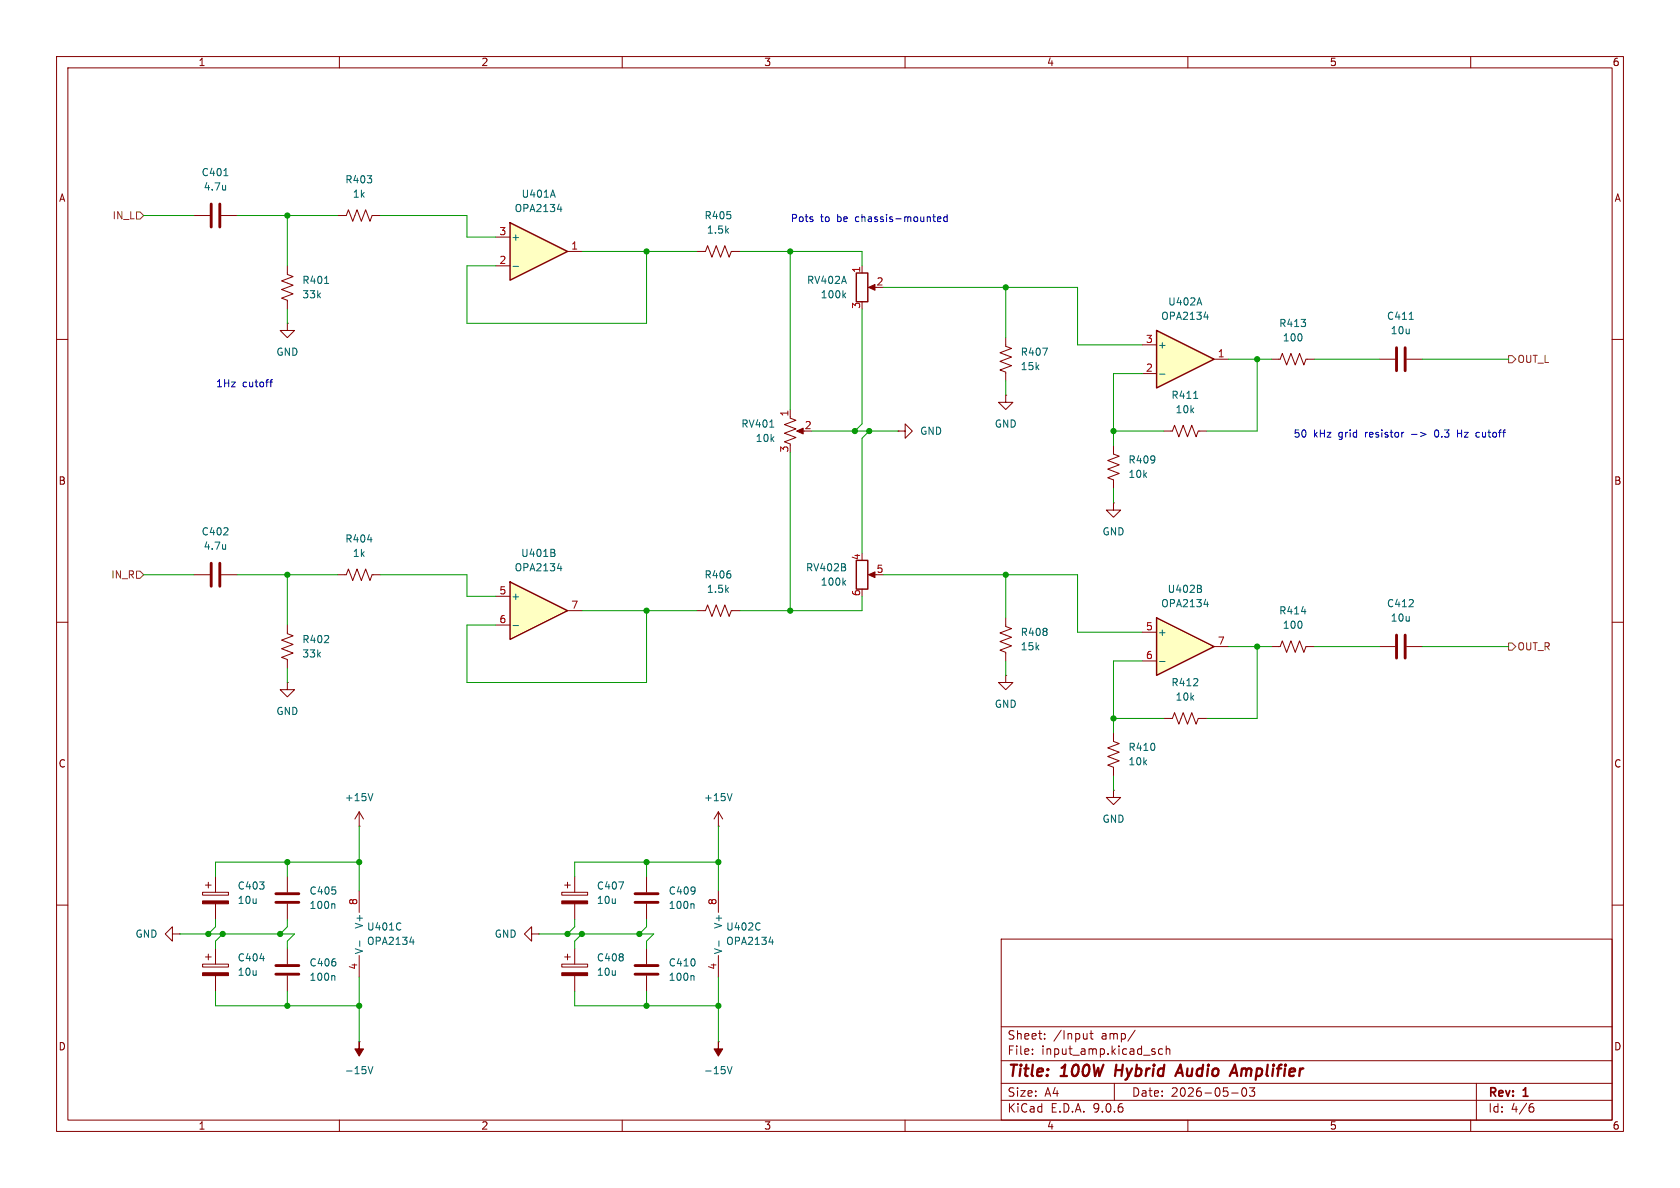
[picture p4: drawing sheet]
<svg xmlns="http://www.w3.org/2000/svg" width="297mm" height="210mm" viewBox="0 0 297 210" stroke-linecap="round" stroke-linejoin="round" font-family="sans-serif">
<g fill="none" stroke="#840000" stroke-width=".18">
<path d="M10 10h277v190h-277zM12 12h273v186h-273zM60 10v2M110 10v2M160 10v2M210 10v2M260 10v2M10 60h2M205.7 76.2h1.6l.3-1 .8 2 .8-2 .7 2 .8-2 .8 2 .3-1h1.6M243.8 63.5h2.8M248.7 63.5h2.8M285 60h2"/>
<path d="M196.8 88.9v1.3h1.3l-1.3 1.2-1.2-1.2h1.2M196.8 88.9h.1M10 110h2M285 110h2M63.5 157.5v3.8M10 160h2M63.5 168.9v3.8M177 166h108v32h-108zM285 160h2M60 198v2M110 198v2M160 198v2"/>
<path d="M177 194.5h108M177 191.5h108M177 187.5h108M177 181.5h108M182.5 186.3v.1M182.5 185.5v.1M184.7 183.6v.1M184.7 182.8v.1M192.2 182.7v1M192.2 183.6h-.1M192.7 182.7h.5M192.9 182.2v1.3l.3 .2"/>
<path d="M197 191.5v3M200.7 182.1l-1.3 2M205.5 185.5l-.4-.1-.3 .3v.4l.2 .2h.5M206.2 185.5l.2-.1 .3 .1 .1 .9M206.2 184.9v1.5M210 198v2M217.7 193.2h1.2M219.7 192.4a.81 .81 0 0 0 .3 1.4l.2-.1 .2-.5-.2-.8M221.8 192.3l-.5 .6 .4 .1v.7l-.2 .1h-.4l-.2-.1M260 198v2M261 191.5v6.5M270.6 195.7h.4l.2 .3-.1 .5-.5 .1"/>
<path d="M271 195.1l-.4 .1"/>
</g>
<path d="M197.4 188.2l-.3 2M207.8 190.2l.9-2 .4 2M208 189.6h1M218.3 188.2l.4 2" fill="none" stroke="#840000" stroke-width=".4"/>
<path d="M249.1 56.5h.8M211 70.4h.8M63.6 166.3v1M70.8 163.2l.1 .1M70.9 164.3h-.1M72.4 166.5h.8M73 166.1v.8" fill="none" stroke="#006464" stroke-width=".18"/>
<path d="M246.9 61.5v4M248.4 61.5v4" fill="none" stroke="#840000" stroke-width=".51"/>
<path d="M204.5 58.4l10.1 5.1-10.1 5.1z" fill="#ffffc2"/>
<path d="M204.5 58.4l10.1 5.1-10.1 5.1z" fill="none" stroke="#840000" stroke-width=".25"/>
<g fill="none" stroke="#840000" stroke-width=".18">
<path d="M196.8 78.7v1.6l1.1 .3-2.1 .8 2.1 .8-2.1 .7 2.1 .8-2.1 .8 1 .3v1.6M201.9 61h2.6M201.9 66h2.6M214.6 63.5h2.6M224.8 63.5h1.5l.4-1 .8 2 .7-2 .8 2 .7-2 .8 2 .4-1h1.5M34.3 101.6h2.8M39.1 101.6h2.8M50.8 110.5v1.5l1 .4-2 .8 2 .7-2 .8 2 .7-2 .8 1 .4v1.5M59.7 101.6h1.5l.4-1 .8 2 .7-2 .8 2 .7-2 .8 2 .4-1h1.5M224.8 114.3h1.5l.4-1 .8 2 .7-2 .8 2 .7-2 .8 2 .4-1h1.5M35.8 157.7h4.6v.5h-4.6zM36.3 156.5h1"/>
<path d="M36.8 156v1M38.1 154.9v2.8M38.1 159.8v2.8M50.8 154.9v2.8M50.8 159.8v2.8M35.8 170.4h4.6v.5h-4.6zM36.3 169.2h1M36.8 168.7v1M38.1 167.6v2.8M38.1 172.5v2.8M50.8 167.6v2.8M50.8 172.5v2.8"/>
<path d="M63.5 184.2h.1"/>
</g>
<path d="M212 52.6l.5 1.3M212.8 56h.8M213.5 55.6v.9M205 66.1h1M39.9 96.3v.8M39.9 97h-.1M65 95.4h.8M230.1 108.1h.8M59 159.8l.2 .1v.7M46 169.4h.7M59 172.5l.2 .1v.7M65.1 188.5l.4 1.3 .4-1.3" fill="none" stroke="#006464" stroke-width=".18"/>
<g fill="#840000" stroke="#840000" stroke-width=".18">
<path d="M35.8 159.3h4.6v.5h-4.6z"/>
<path d="M63.5 184.2v1.2h.8l-.8 1.3-.8-1.3h.8z"/>
<path d="M35.8 172h4.6v.5h-4.6z"/>
</g>
<path d="M37.3 99.6v4M38.9 99.6v4M48.8 159.5h4M48.8 158h4M48.8 172.2h4M48.8 170.7h4" fill="none" stroke="#840000" stroke-width=".51"/>
<path d="M90.2 102.9l10.1 5.1-10.1 5z" fill="#ffffc2"/>
<path d="M90.2 102.9l10.1 5.1-10.1 5z" fill="none" stroke="#840000" stroke-width=".25"/>
<path d="M50.8 57.2v1.2h1.3l-1.3 1.3-1.3-1.3h1.3M50.8 57.2h.1M87.6 105.4h2.6M87.6 110.5h2.6M100.3 108h2.6M205.7 127h1.6l.3-1 .8 2 .8-2 .7 2 .8-2 .8 2 .3-1h1.6M30.5 165.1v-1.3l-1.3 1.3 1.3 1.3v-1.3h1.2M31.7 165.1h.1M94 165.1v-1.3l-1.3 1.3 1.3 1.3v-1.3h1.2M95.2 165.1h.1" fill="none" stroke="#840000" stroke-width=".18"/>
<path d="M97.8 97.7l.3 .2v.3l-.2 .2M97.9 97.2l.2 .1-.2 .3M90.7 110.6h1M98.5 100.5h.8M99.2 100.1v.8" fill="none" stroke="#006464" stroke-width=".18"/>
<path d="M204.5 109.2l10.1 5.1-10.1 5.1z" fill="#ffffc2"/>
<path d="M204.5 109.2l10.1 5.1-10.1 5.1z" fill="none" stroke="#840000" stroke-width=".25"/>
<path d="M34.3 38.1h2.8M39.1 38.1h2.8M59.7 38.1h1.5l.4-1 .8 2 .7-2 .8 2 .7-2 .8 2 .4-1h1.5M177.8 119.4v1.3h1.3l-1.3 1.2-1.3-1.2h1.3M177.8 119.4h.1M177.8 109.2v1.5l1 .4-2 .8 2 .7-2 .8 2 .8-2 .7 1 .4v1.5M201.9 111.8h2.6M201.9 116.8h2.6M214.6 114.3h2.6M196.8 129.5v1.6l1.1 .3-2.1 .8 2.1 .8-2.1 .7 2.1 .8-2.1 .8 1 .3v1.6M196.8 139.7v1.3h1.3l-1.3 1.2-1.2-1.2h1.2M196.8 139.7h.1" fill="none" stroke="#840000" stroke-width=".18"/>
<path d="M39.6 31.1h.7M39.9 32.8v.8M39.9 33.5h-.1M205 116.9h1M212.1 104.1l.3 .2v.3l-.2 .1M212.2 103.5l.2 .2-.2 .3M212.8 106.8h.8M213.5 106.4v.9" fill="none" stroke="#006464" stroke-width=".18"/>
<path d="M37.3 36.1v4M38.9 36.1v4" fill="none" stroke="#840000" stroke-width=".51"/>
<path d="M90.2 39.4l10.1 5.1-10.1 5z" fill="#ffffc2"/>
<path d="M90.2 39.4l10.1 5.1-10.1 5zM151.4 48.3h2v5h-2zM151.4 99.1h2v5h-2z" fill="none" stroke="#840000" stroke-width=".25"/>
<g fill="none" stroke="#840000" stroke-width=".18">
<path d="M50.8 47v1.5l1 .4-2 .8 2 .7-2 .8 2 .7-2 .8 1 .4v1.5M87.6 41.9h2.6M87.6 47h2.6M100.3 44.5h2.6M123.2 44.5h1.5l.4-1.1 .8 2.1 .7-2.1 .8 2.1 .7-2.1 .8 2.1 .4-1h1.5M152.4 47v1.3M153.9 50.8h1M177.8 59.7v1.5l1 .4-2 .8 2 .7-2 .8 2 .7-2 .8 1 .4v1.5M139.7 73.9l1 .4-2 .8 2 .7-2 .8 2 .7-2 .8 1 .4v.2M139.7 72.4v1.3M141.2 76.2h1M158.7 76.2h1.3v-1.3l1.3 1.3-1.3 1.3v-1.3"/>
<path d="M158.7 76.2h.1M177.8 69.9v1.2h1.3l-1.3 1.3-1.3-1.3h1.3M177.8 69.9h.1M123.2 108h1.5l.4-1.1 .8 2.1 .7-2.1 .8 2.1 .7-2.1 .8 2.1 .4-1h1.5M153.9 101.6h1M243.8 114.3h2.8M248.7 114.3h2.8M50.8 120.7v1.2h1.3l-1.3 1.3-1.3-1.3h1.3M50.8 120.7h.1M63.5 146.1h.1M63.5 143.5l-.8 1.3M63.5 143.5l.8 1.3"/>
<path d="M63.5 143.5v2.6M99.3 157.7h4.6v.5h-4.6zM99.8 156.5h1M100.3 156v1M101.6 154.9v2.8M101.6 159.8v2.8M114.3 154.9v2.8M114.3 159.8v2.8M127 146.1h.1M127 143.5v2.6M127 157.5v3.8M127 143.5l-.8 1.3"/>
<path d="M127 143.5l.8 1.3M99.3 170.4h4.6v.5h-4.6zM99.8 169.2h1M100.3 168.7v1M101.6 167.6v2.8M101.6 172.5v2.8M114.3 167.6v2.8M114.3 172.5v2.8M127 168.9v3.8M127 184.2h.1"/>
</g>
<g fill="none" stroke="#006464" stroke-width=".18">
<path d="M97.7 33.6l.5 1.3M98.5 37h.8M99.2 36.6v.8M57.4 50.1h.7M90.7 47.1h1M149.1 52.2l.4 .4M149.5 51.8l-.5 .5M136.1 75.5h.7M184.3 61.5h.9l-.6 1.3M149.1 103l.4 .4M149.5 102.6l-.5 .5M65.9 140.3l-.4 1.2"/>
<path d="M109.4 155.9h.8l-.5 1.3M122.5 159.8l.2 .1v.7M129.4 140.3l-.4 1.2M122.5 172.5l.2 .1v.7M127.1 166.3v1M134.3 163.2l.1 .1M134.4 164.3h-.1M135.9 166.5h.8M136.5 166.1v.8M128.6 188.5l.4 1.3 .4-1.3"/>
</g>
<path d="M246.9 112.3v4M248.4 112.3v4M112.3 159.5h4M112.3 158h4M112.3 172.2h4M112.3 170.7h4" fill="none" stroke="#840000" stroke-width=".51"/>
<g fill="#840000" stroke="#840000" stroke-width=".18">
<path d="M99.3 172h4.6v.5h-4.6z"/>
<path d="M127 184.2v1.2h.8l-.8 1.3-.8-1.3h.8z"/>
<path d="M99.3 159.3h4.6v.5h-4.6z"/>
<path d="M153.5 101.6l1.2-.5v1z"/>
<path d="M153.5 50.8l1.2-.5v1z"/>
<path d="M140.8 76.2l1.2-.5v1z"/>
</g>
<path d="M24.1 37.5h.7l.6 .6-.6 .6h-.7zM266.7 62.9h.6l.7 .6-.7 .6h-.6zM24.1 101h.7l.6 .6-.6 .6h-.7zM266.7 113.7h.6l.7 .6-.7 .6h-.6z" fill="none" stroke="#725600" stroke-width=".18"/>
<g fill="none" stroke="#009600" stroke-width=".18">
<path d="M25.4 38.1h8.9M41.9 38.1h17.8M50.8 38.1v8.9M67.3 38.1h15.2v3.8h5.1M50.8 54.6v2.6M102.9 44.5h20.3M114.3 44.5v12.7h-31.8v-10.2h5.1M130.8 44.5h21.6v2.5M139.7 44.5v27.9M152.4 54.6v20.3l-1.3 1.3M156.2 50.8h34.3v10.2h11.4M177.8 50.8v8.9"/>
<path d="M143.5 76.2h15.2M153.7 76.2l-1.3 1.3v20.3M177.8 67.3v2.6M196.8 76.2h8.9M201.9 66h-5.1v12.7M217.2 63.5h7.6M222.2 63.5v12.7h-8.8M232.4 63.5h11.4M251.5 63.5h15.2M139.7 80v28M196.8 86.4v2.5M25.4 101.6h8.9"/>
<path d="M41.9 101.6h17.8M50.8 101.6v8.9M50.8 118.1v2.6M67.3 101.6h15.2v3.8h5.1M102.9 108h20.3M114.3 108v12.7h-31.8v-10.2h5.1M152.4 105.4v2.6h-21.6M156.2 101.6h34.3v10.2h11.4M177.8 101.6v7.6M177.8 116.8v2.6M201.9 116.8h-5.1v12.7M217.2 114.3h7.6"/>
<path d="M222.2 114.3v12.7h-8.8M232.4 114.3h11.4M251.5 114.3h15.2M196.8 127h8.9M196.8 137.2v2.5M50.8 152.4v2.5M63.5 152.4h-25.4v2.5M63.5 146.1v11.4M114.3 152.4v2.5M127 152.4h-25.4v2.5M127 146.1v11.4M31.7 165.1h20.4l-1.3 1.3v1.2"/>
<path d="M38.1 175.3v2.5h25.4M38.1 162.6v1.2l-1.3 1.3M39.4 165.1l-1.3 1.3v1.2M50.8 162.6v1.2l-1.3 1.3M50.8 175.3v2.5M63.5 172.7v11.5M95.2 165.1h20.4l-1.3 1.3v1.2M101.6 175.3v2.5h25.4M101.6 162.6v1.2l-1.3 1.3M102.9 165.1l-1.3 1.3v1.2M114.3 162.6v1.2l-1.3 1.3M114.3 175.3v2.5"/>
<path d="M127 172.7v11.5"/>
</g>
<path d="M165.7 38.7l.6-.1v-.2l-.4-.1-.2 .2 .1 .6h.5M167.4 38.4l-.3-.1-.3 .3 .2 .5h.4M167.4 37.9v1.3M47.7 67.5h.5M48.2 67.1l-.3 .2v1.1M248.2 76.4l-.3 .1M253.8 76.1l-.2 .4 .2 .7M257.7 76v1.3M257.7 76.6h.7M261.2 76.4l.3 .1M261.5 77.2l-.3 .1" fill="none" stroke="#0000c2" stroke-width=".18"/>
<g fill="#009600" stroke="#009600" stroke-width=".18">
<circle cx="139.7" cy="44.5" r=".46"/>
<circle cx="114.3" cy="44.5" r=".46"/>
<circle cx="151.1" cy="76.2" r=".46"/>
<circle cx="177.8" cy="50.8" r=".46"/>
<circle cx="139.7" cy="108" r=".46"/>
<circle cx="153.7" cy="76.2" r=".46"/>
<circle cx="63.5" cy="152.4" r=".46"/>
<circle cx="39.4" cy="165.1" r=".46"/>
<circle cx="36.8" cy="165.1" r=".46"/>
<circle cx="114.3" cy="108" r=".46"/>
<circle cx="50.8" cy="101.6" r=".46"/>
<circle cx="50.8" cy="177.8" r=".46"/>
<circle cx="50.8" cy="152.4" r=".46"/>
<circle cx="49.5" cy="165.1" r=".46"/>
<circle cx="63.5" cy="177.8" r=".46"/>
<circle cx="222.2" cy="114.3" r=".46"/>
<circle cx="196.8" cy="76.2" r=".46"/>
<circle cx="222.2" cy="63.5" r=".46"/>
<circle cx="114.3" cy="152.4" r=".46"/>
<circle cx="113" cy="165.1" r=".46"/>
<circle cx="100.3" cy="165.1" r=".46"/>
<circle cx="114.3" cy="177.8" r=".46"/>
<circle cx="127" cy="177.8" r=".46"/>
<circle cx="102.9" cy="165.1" r=".46"/>
<circle cx="127" cy="152.4" r=".46"/>
<circle cx="50.8" cy="38.1" r=".46"/>
<circle cx="177.8" cy="101.6" r=".46"/>
<circle cx="196.8" cy="127" r=".46"/>
</g>
<g font-size="2.8" fill="#840000">
<text x="178" y="190.9">Title:</text>
<text x="187.7" y="190.9">100W</text>
<text x="198" y="190.9">Hybrid</text>
<text x="209.7" y="190.9">Audio</text>
<text x="220.2" y="190.9">Amplifier</text>
</g>
<g font-size="2.1" fill="#840000">
<text x="178" y="184">Sheet:</text>
<text x="186.2" y="184">/Input</text>
<text x="194.7" y="184">amp/</text>
<text x="178" y="186.7">File:</text>
<text x="184.1" y="186.7">input_amp.kicad_sch</text>
<text x="178" y="196.9">KiCad</text>
<text x="178" y="194.1">Size:</text>
<text x="184.7" y="194.1">A4</text>
<text x="185.7" y="196.9">E.D.A.</text>
<text x="193.3" y="196.9">9.0.6</text>
<text x="200" y="194.1">Date:</text>
<text x="207" y="194.1">2026-05-03</text>
<text x="263" y="194.3">Rev:</text>
<text x="263" y="196.9">Id:</text>
<text x="267.1" y="196.9">4/6</text>
<text x="269.4" y="194.3">1</text>
</g>
<g font-size="1.8" fill="#840000">
<text x="35" y="11.9">1</text>
<text x="85" y="11.9">2</text>
<text x="135" y="11.9">3</text>
<text x="185" y="11.9">4</text>
<text x="235" y="11.9">5</text>
<text x="285" y="11.9">6</text>
<text x="10.3" y="35.9">A</text>
<text x="285.3" y="35.9">A</text>
<text x="10.3" y="85.9">B</text>
<text x="285.3" y="85.9">B</text>
<text x="10.3" y="135.9">C</text>
<text x="285.3" y="135.9">C</text>
<text x="10.3" y="185.9">D</text>
<text x="285.3" y="185.9">D</text>
<text x="35" y="199.9">1</text>
<text x="85" y="199.9">2</text>
<text x="135" y="199.9">3</text>
<text x="185" y="199.9">4</text>
<text x="235" y="199.9">5</text>
<text x="285" y="199.9">6</text>
</g>
<g font-size="1.8" fill="#006464">
<text x="35.5" y="31.3">C401</text>
<text x="35.9" y="33.9">4.7u</text>
<text x="60.9" y="32.6">R403</text>
<text x="62.3" y="35.2">1k</text>
<text x="92.1" y="35.2">U401A</text>
<text x="90.9" y="37.7">OPA2134</text>
<text x="124.4" y="39">R405</text>
<text x="124.9" y="41.5">1.5k</text>
<text x="90.3" y="42.8">+</text>
<text x="53.3" y="50.4">R401</text>
<text x="53.3" y="52.9">33k</text>
<text x="142.6" y="50.4">RV402A</text>
<text x="145" y="52.9">100k</text>
<text x="205.2" y="56.7">OPA2134</text>
<text x="206.4" y="54.2">U402A</text>
<text x="226" y="58">R413</text>
<text x="245.1" y="56.7">C411</text>
<text x="245.8" y="59.3">10u</text>
<text x="48.8" y="63.1">GND</text>
<text x="180.3" y="63.1">R407</text>
<text x="180.3" y="65.6">15k</text>
<text x="204.6" y="61.8">+</text>
<text x="226.7" y="60.6">100</text>
<text x="207" y="70.7">R411</text>
<text x="131" y="75.8">RV401</text>
<text x="162.6" y="77.1">GND</text>
<text x="175.8" y="75.8">GND</text>
<text x="207.7" y="73.3">10k</text>
<text x="133.5" y="78.3">10k</text>
<text x="199.4" y="82.1">R409</text>
<text x="199.4" y="84.7">10k</text>
<text x="35.5" y="94.8">C402</text>
<text x="194.8" y="94.8">GND</text>
<text x="35.9" y="97.4">4.7u</text>
<text x="60.9" y="96.1">R404</text>
<text x="62.3" y="98.7">1k</text>
<text x="90.9" y="101.2">OPA2134</text>
<text x="92" y="98.7">U401B</text>
<text x="142.4" y="101.2">RV402B</text>
<text x="90.3" y="106.3">+</text>
<text x="124.4" y="102.5">R406</text>
<text x="124.9" y="105">1.5k</text>
<text x="145" y="103.7">100k</text>
<text x="205.2" y="107.5">OPA2134</text>
<text x="206.3" y="105">U402B</text>
<text x="245.1" y="107.5">C412</text>
<text x="53.3" y="113.9">R402</text>
<text x="180.3" y="112.6">R408</text>
<text x="204.6" y="112.6">+</text>
<text x="226" y="108.8">R414</text>
<text x="226.7" y="111.4">100</text>
<text x="245.8" y="110.1">10u</text>
<text x="53.3" y="116.4">33k</text>
<text x="180.3" y="115.2">15k</text>
<text x="175.8" y="125.3">GND</text>
<text x="207" y="121.5">R412</text>
<text x="207.7" y="124.1">10k</text>
<text x="48.8" y="126.6">GND</text>
<text x="199.4" y="132.9">R410</text>
<text x="199.4" y="135.5">10k</text>
<text x="60.9" y="141.8">+15V</text>
<text x="124.4" y="141.8">+15V</text>
<text x="194.8" y="145.6">GND</text>
<text x="41.9" y="157.5">C403</text>
<text x="41.9" y="160">10u</text>
<text x="54.6" y="158.3">C405</text>
<text x="54.6" y="160.9">100n</text>
<text x="105.4" y="157.5">C407</text>
<text x="105.4" y="160">10u</text>
<text x="118.1" y="158.3">C409</text>
<text x="118.1" y="160.9">100n</text>
<text x="23.9" y="166">GND</text>
<text x="64.4" y="164.3" transform="rotate(-90 64.4 164.3)">V+</text>
<text x="64.8" y="167.2">OPA2134</text>
<text x="64.8" y="164.7">U401C</text>
<text x="87.4" y="166">GND</text>
<text x="127.9" y="164.3" transform="rotate(-90 127.9 164.3)">V+</text>
<text x="128.3" y="167.2">OPA2134</text>
<text x="128.3" y="164.7">U402C</text>
<text x="41.9" y="170.2">C404</text>
<text x="41.9" y="172.7">10u</text>
<text x="54.6" y="171">C406</text>
<text x="54.6" y="173.6">100n</text>
<text x="64.4" y="168.8" transform="rotate(-90 64.4 168.8)">V-</text>
<text x="105.4" y="170.2">C408</text>
<text x="105.4" y="172.7">10u</text>
<text x="118.1" y="171">C410</text>
<text x="118.1" y="173.6">100n</text>
<text x="127.9" y="168.8" transform="rotate(-90 127.9 168.8)">V-</text>
<text x="60.9" y="190.1">-15V</text>
<text x="124.4" y="190.1">-15V</text>
</g>
<g font-size="1.8" fill="#725600">
<text x="19.8" y="39">IN_L</text>
<text x="268.2" y="64.4">OUT_L</text>
<text x="19.6" y="102.5">IN_R</text>
<text x="268.2" y="115.2">OUT_R</text>
</g>
<g font-size="1.8" fill="#a90000">
<text x="88.2" y="41.7">3</text>
<text x="88.2" y="46.7">2</text>
<text x="100.9" y="44.2">1</text>
<text x="152.1" y="48.3" transform="rotate(-90 152.1 48.3)">1</text>
<text x="154.9" y="50.5">2</text>
<text x="152.1" y="54.7" transform="rotate(-90 152.1 54.7)">3</text>
<text x="202.5" y="60.7">3</text>
<text x="202.5" y="65.8">2</text>
<text x="215.2" y="63.2">1</text>
<text x="139.4" y="73.7" transform="rotate(-90 139.4 73.7)">1</text>
<text x="142.2" y="75.9">2</text>
<text x="139.4" y="80.1" transform="rotate(-90 139.4 80.1)">3</text>
<text x="152.1" y="99.1" transform="rotate(-90 152.1 99.1)">4</text>
<text x="154.9" y="101.3">5</text>
<text x="88.2" y="105.2">5</text>
<text x="100.9" y="107.7">7</text>
<text x="152.1" y="105.5" transform="rotate(-90 152.1 105.5)">6</text>
<text x="88.2" y="110.2">6</text>
<text x="202.5" y="111.5">5</text>
<text x="202.5" y="116.6">6</text>
<text x="215.2" y="114">7</text>
<text x="63.2" y="160.1" transform="rotate(-90 63.2 160.1)">8</text>
<text x="126.7" y="160.1" transform="rotate(-90 126.7 160.1)">8</text>
<text x="63.2" y="171.5" transform="rotate(-90 63.2 171.5)">4</text>
<text x="126.7" y="171.5" transform="rotate(-90 126.7 171.5)">4</text>
</g>
<g font-size="1.8" fill="#0000c2">
<text x="139.7" y="39.6">Pots</text>
<text x="145" y="39.6">to</text>
<text x="148.1" y="39.6">be</text>
<text x="151.5" y="39.6">chassis-mounted</text>
<text x="38.1" y="68.8">1Hz</text>
<text x="42.8" y="68.8">cutoff</text>
<text x="228.6" y="77.7">50</text>
<text x="232.2" y="77.7">kHz</text>
<text x="236.7" y="77.7">grid</text>
<text x="241.6" y="77.7">resistor</text>
<text x="250" y="77.7">-&gt;</text>
<text x="254.3" y="77.7">0.3</text>
<text x="258.5" y="77.7">Hz</text>
<text x="262" y="77.7">cutoff</text>
</g>
</svg>
